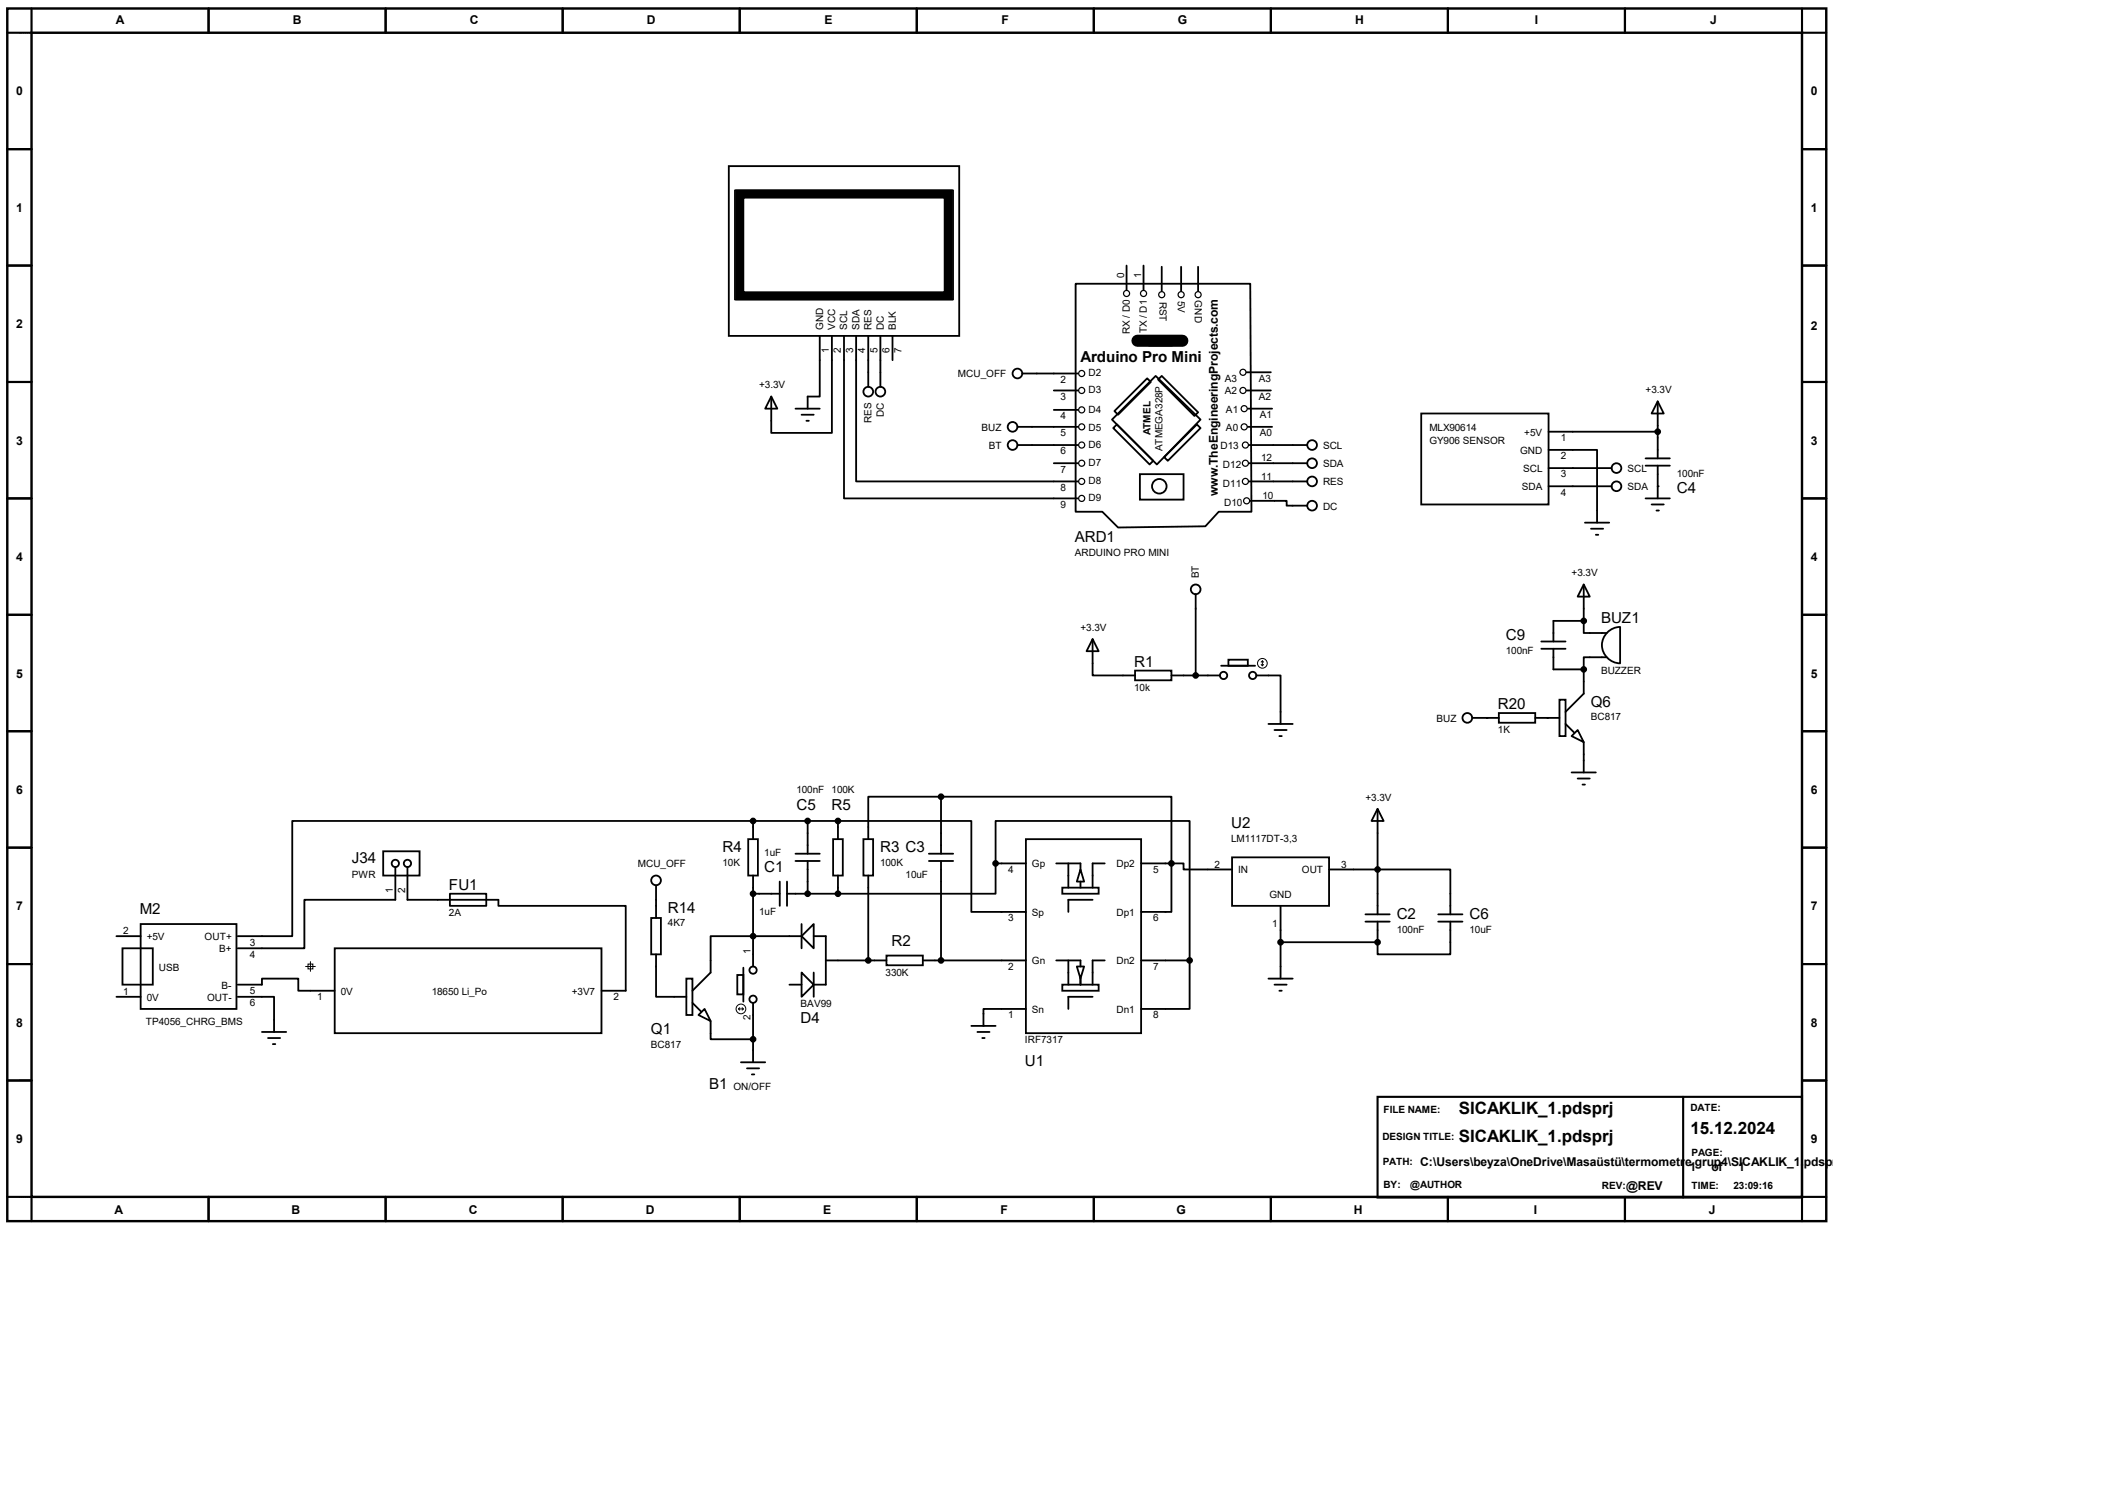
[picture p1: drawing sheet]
<svg xmlns="http://www.w3.org/2000/svg" width="297mm" height="210mm" viewBox="0 0 297 210" stroke-linecap="round" stroke-linejoin="round" font-family="sans-serif">
<path d="M1 1.2h254v169.3h-254zM4.4 4.6h247.2v162.5h-247.2z" fill="none" stroke="#000" stroke-width=".34"/>
<g fill="none" stroke="#000" stroke-width=".3">
<path d="M4.4 1.2v3.4h-3.4M29.1 1.2v3.4M53.8 1.2v3.4M78.6 1.2v3.4M103.3 1.2v3.4M128 1.2v3.4M152.7 1.2v3.4M177.5 1.2v3.4M202.2 1.2v3.4M226.9 1.2v3.4M251.6 1.2v3.4h3.4M1 20.8h3.4"/>
<path d="M1 37.1h3.4M251.6 20.8h3.4M251.6 37.1h3.4M1 53.3h3.4M251.6 53.3h3.4M1 69.6h3.4M251.6 69.6h3.4M1 85.9h3.4M251.6 85.9h3.4M1 102.1h3.4M1 118.4h3.4M251.6 102.1h3.4"/>
<path d="M251.6 118.4h3.4M1 134.6h3.4M251.6 134.6h3.4M1 150.9h3.4M192.4 153.2h59.2v14h-59.2zM235 153.2v14M251.6 150.9h3.4M1 167.1h3.4v3.4M29.1 167.1v3.4M53.8 167.1v3.4M78.6 167.1v3.4M103.3 167.1v3.4"/>
<path d="M128 167.1v3.4M152.7 167.1v3.4M177.5 167.1v3.4M202.2 167.1v3.4M226.9 167.1v3.4M255 167.1h-3.4v3.4"/>
</g>
<g fill="none" stroke="#000" stroke-width=".14">
<path d="M2.7 4.6h1.6M4.4 2.9v1.5M29.1 2.9l.1 1.5M53.8 2.9l.1 1.5M78.6 2.9v1.5M103.3 2.9v1.5M128 2.9l.1 1.5M152.7 2.9l.1 1.5M177.5 2.9v1.5M202.2 2.9v1.5M226.9 2.9v1.5M251.6 2.9l.1 1.5"/>
<path d="M2.7 20.8h1.6M2.7 37.1h1.6M2.7 53.3h1.6M2.7 69.6h1.6M2.7 85.9h1.6M176.1 92.8l.2 .2M176.3 92.3v.7M176.3 92.3l-.2 .2M176.3 92.3l.1 .2M176.4 92.8l-.1 .2M2.7 102.1h1.6M2.7 118.4h1.6"/>
<path d="M2.7 134.6h1.6M42.7 135h1.3M43 134.6h.7v.7h-.7zM43.3 134.3v1.3M2.7 150.9h1.6M103.1 140.9h.7M103.1 140.9l.2 .2M103.3 140.7l-.2 .2M103.6 140.7l.2 .2M103.8 140.9l-.2 .2M2.7 167.1h1.6"/>
<circle cx="176.3" cy="92.6" r=".68"/>
<circle cx="103.5" cy="140.9" r=".68"/>
</g>
<g fill="none" stroke="#000" stroke-width=".25">
<path d="M101.8 23.2h32.1v23.7h-32.1zM150.2 39.6h24.4l.2 31.9h-4.6l-1.9 2-12.2 .2-2.2-2.2h-3.7zM157.3 37.1v3.4M159.7 37.1v3.4M162.2 37.3v3.3M164.9 37.3v3.3M167.3 37.3v3.3M107.7 55.4l.8 1.7h-1.7zM111.1 57.1h3.4M111.9 57.9h1.7M112.6 58.8h.3M114.5 46.9v8.5h-1.7v1.7"/>
<path d="M116.2 46.9v13.6h-8.5v-5.1M117.9 46.9v22.7h32.6M119.5 46.9v20.3h31M121.2 46.9v7.1M122.9 46.9v7.1M124.6 46.9v3.4M142.1 59.6h8.4M142.7 52.2h7.8M147.2 54.5h3.3M147.2 57.2h3.3M155.6 57.4l4.6-4.6 .5 .5-4.6 4.6zM156 59.3l5 5-.5 .6-5.1-5.1z"/>
<path d="M160.5 46.9h3.1v1.4h-3.1zM161.4 52.5l6.2 6.1-6.1 6.3-6.2-6.3zM162.2 52.5l5.1 5.1-.5 .5-5.1-5.1zM167.1 59.3l.5 .5-4.5 4.5-.5-.5zM174.1 54.5h3.4M174.1 52h3.4M174.2 59.6h3.4M174.2 57.1h3.4M198.5 57.7h17.7v12.7h-17.7zM231.5 56l.8 1.7h-1.7zM231.5 56v8M142.1 62.1h8.4"/>
<path d="M147.2 64.7h3.3M159.2 66.2h6.1v3.6h-6.1zM174.4 62.1h8.1M174.4 64.7h8.1M174.4 67.2h8.1M174.6 69.9h5.1v.7h2.8M216.2 62.8h6.8v10.2M216.2 65.4h8.8M216.2 67.9h8.8M216.2 60.3h15.3M221.3 73h3.4M222.2 73.8h1.7"/>
<path d="M222.8 74.7h.4M229.8 65h3.4M229.8 64h3.4M229.8 69.6h3.4M230.6 70.4h1.7M231.3 71.3h.3M231.5 67.9h.1M231.5 65v4.6M152.6 89.2l.8 1.7h-1.7zM152.6 89.2v5.1h5.9M158.5 93.6h5.1v1.4h-5.1zM163.6 94.3h6.7"/>
<path d="M167 83v11.3M170.5 93h4.8M171.5 92.1h2.7v.9h-2.7zM175.4 94.3h3.4v6.8M209.3 99.6h5.1v1.3h-5.1zM215.2 89.6h3.4M215.2 90.6h3.4M216.9 90.6v2.9h4.2M217.8 97.7h.8v5.1h-.8zM221.1 81.6l.9 1.7h-1.7zM221.1 86.7v1.7h3.3M221.1 81.6v5.1"/>
<path d="M221.1 93.5v3.4l-2.5 2.5M221.1 86.7h-4.2v2.9M224.3 88.5a2.56 2.56 0 0 1 1.9-1v5.1a2.53 2.53 0 0 1-2.2-1.4 2.53 2.53 0 0 1 .3-2.7zM224.4 91.8h-3.3v1.7M53.5 118.9h5.1v3.4h-5.1zM104.5 117.2h1.3v5.1h-1.3zM105.2 114.6h-64.4v16.1h-7.6M105.2 114.6v2.6M105.2 114.6h11.8M111.1 119.2h3.4M112.8 114.6v4.6M116.3 117.2h1.4v5.1h-1.4z"/>
<path d="M117 114.6h18.6v12.7h7.7M117 114.6v2.6M120.6 117.2h1.3v5.1h-1.3zM129.7 119.2h3.4M131.4 111.3h-10.2v5.9M131.4 111.3h32.2v9.3M131.4 111.3v7.9M143.3 117.2h16v27.1h-16zM172 119.7h13.6v6.8h-13.6zM177.1 101.1h3.4M178 101.9h1.7M178.6 102.8h.4"/>
<path d="M192.4 112.9l.8 1.7h-1.7zM192.4 112.9v14.8M205.6 100.2h3.7M207.6 100.2h.1M214.4 100.2h3.4M216.1 100.2h.1M218.6 101.1l1.2 1.2M219.5 102.8l.8-.9 .8 1.7zM219.5 107.9h3.3M220.3 108.7h1.7M221 109.6h.3M221.1 103.6v4.3"/>
<path d="M16.3 130.7h3.3M16.3 139.2h3.3M17.1 132.4h4.2v5.1h-4.2zM19.6 129h13.4v11.9h-13.4zM33.2 139.2h5.1v4.9M33.2 137.5h3.4v-.8h5.1v1.6h5M46.7 132.4h37.3v11.9h-37.3zM55.2 121.1v4.5h-12.7v6.8h-9.3M56.9 121.1v4.5h12.7v.9h17.8v11.8h-3.4M62.8 124.8h5.1v1.7h-5.1zM90.9 128.2h1.4v5.1h-1.4zM91.6 133.3v5.9h4.2"/>
<path d="M91.6 123.6v4.6M95.8 136.7h.9v5h-.9zM103 136.1h.8v2.8h-.8zM103.8 135.1v4.8M105.2 122.3v12.7M105.2 124.8h3.7M108.9 123.1v3.4M109.9 124.8h7.1M109.9 123.1v3.4M110.2 137.5h1.7M111.1 120.2h3.4M111.9 135.8l1.7 1.7-1.7 1.7z"/>
<path d="M111.9 130.7h-12.7v5.1l-2.5 2.5M111.9 129v3.4M112.8 124.8h.1M112.8 120.2v4.6M113.6 129v3.4l-1.7-1.7zM113.6 130.7h1.7v6.8h-1.7M113.6 135.8v3.4M115.3 134.1h8.5M117 122.3v2.5M121.2 122.3v11.8M123.8 133.4h5.1v1.4h-5.1zM128.9 134.1h14.4"/>
<path d="M129.7 120.2h3.4M131.4 120.2v13.9M139 120.6v-6h27.1v19.5M139 120.6v4.2h-22M139 120.6h4.3M147.5 120.6h3.4v.8M147.5 134.1h3.4v.9M148.3 137.5h5.1v.8h-5.1zM148.3 124h5.1v.8h-5.1zM149.2 120.6v3.4M149.2 134.1v3.4M150.4 135h1l-.5 1.7z"/>
<path d="M150.9 121.4l.5 1.7h-1zM150.9 123.1v.9M150.9 136.7v.8M152.6 125.6h-3.4v1.7M152.6 139.2h-3.4v1.7M154.3 120.6h-1.7v3.4M154.3 134.1h-1.7v3.4M159.3 120.6h4.3M159.3 134.1h6.8M163.6 120.6v6.7h-4.3M163.6 120.6h1.7v.8h6.7M166.1 134.1v6.8h-6.8"/>
<path d="M177.1 136.7h3.4M178 137.5h1.7M178.6 138.3h.4M178.8 126.5v10.2M178.8 131.6h13.6M185.6 121.4h16.9v6.3M190.7 127.7h3.4M190.7 128.7h3.4M192.4 131.6h.1M192.4 128.7v2.9M200.8 127.7h3.4M200.8 128.7h3.4"/>
<path d="M202.5 128.7v4.6h-10.1v-1.7M36.6 144.1h3.4M37.4 144.9h1.7M38.1 145.8h.3M96.7 140l1.2 1.2M98.4 140.9l.8 1.7-1.7-.9zM99.2 142.6v2.5h6M103.5 148.3h3.3M104.3 149.2h1.7M105 150h.3M105.2 140v8.3M135.6 143.3h3.4"/>
<path d="M136.5 144.1h1.7M137.2 144.9h.3M143.3 140.9h-6v2.4"/>
<circle cx="121.2" cy="54.7" r=".68"/>
<circle cx="122.9" cy="54.7" r=".68"/>
<circle cx="141.4" cy="59.6" r=".68"/>
<circle cx="142.1" cy="52.2" r=".68"/>
<circle cx="141.4" cy="62.1" r=".68"/>
<circle cx="161.9" cy="67.9" r="1.02"/>
<circle cx="183.2" cy="62.1" r=".68"/>
<circle cx="183.2" cy="64.7" r=".68"/>
<circle cx="183.2" cy="67.2" r=".68"/>
<circle cx="183.2" cy="70.6" r=".68"/>
<circle cx="225.7" cy="67.9" r=".68"/>
<circle cx="225.7" cy="65.4" r=".68"/>
<circle cx="167" cy="82.3" r=".68"/>
<circle cx="170.9" cy="94.3" r=".51"/>
<circle cx="174.9" cy="94.3" r=".51"/>
<circle cx="204.9" cy="100.2" r=".68"/>
<circle cx="55.2" cy="120.6" r=".51"/>
<circle cx="56.9" cy="120.6" r=".51"/>
<circle cx="91.6" cy="122.9" r=".68"/>
<circle cx="105.2" cy="139.5" r=".51"/>
<circle cx="105.2" cy="135.5" r=".51"/>
</g>
<g fill="#000" stroke="#000" stroke-width=".25">
<circle cx="231.5" cy="60.3" r=".34"/>
<circle cx="167" cy="94.3" r=".34"/>
<circle cx="221.1" cy="86.7" r=".34"/>
<circle cx="221.1" cy="93.5" r=".34"/>
<circle cx="105.2" cy="114.6" r=".34"/>
<circle cx="112.8" cy="114.6" r=".34"/>
<circle cx="117" cy="114.6" r=".34"/>
<circle cx="131.4" cy="111.3" r=".34"/>
<circle cx="105.2" cy="124.8" r=".34"/>
<circle cx="105.2" cy="130.7" r=".34"/>
<circle cx="112.8" cy="124.8" r=".34"/>
<circle cx="117" cy="124.8" r=".34"/>
<circle cx="121.2" cy="134.1" r=".34"/>
<circle cx="131.4" cy="134.1" r=".34"/>
<circle cx="139" cy="120.6" r=".34"/>
<circle cx="163.6" cy="120.6" r=".34"/>
<circle cx="166.1" cy="134.1" r=".34"/>
<circle cx="178.8" cy="131.6" r=".34"/>
<circle cx="192.4" cy="131.6" r=".34"/>
<circle cx="192.4" cy="121.4" r=".34"/>
<circle cx="105.2" cy="145.1" r=".34"/>
</g>
<g fill="none" stroke="#000" stroke-width=".17">
<path d="M102.6 26.6h30.5v15.2h-30.5z"/>
<circle cx="151" cy="57.2" r=".42"/>
<circle cx="151" cy="54.5" r=".42"/>
<circle cx="151" cy="52.2" r=".42"/>
<circle cx="151" cy="59.6" r=".42"/>
<circle cx="157.3" cy="41" r=".42"/>
<circle cx="159.7" cy="41" r=".42"/>
<circle cx="162.2" cy="41.1" r=".42"/>
<circle cx="164.9" cy="41.1" r=".42"/>
<circle cx="167.3" cy="41.1" r=".42"/>
<circle cx="173.6" cy="54.5" r=".42"/>
<circle cx="173.6" cy="52" r=".42"/>
<circle cx="173.7" cy="59.6" r=".42"/>
<circle cx="173.7" cy="57.1" r=".42"/>
<circle cx="151" cy="69.6" r=".42"/>
<circle cx="151" cy="64.7" r=".42"/>
<circle cx="151" cy="62.1" r=".42"/>
<circle cx="151" cy="67.2" r=".42"/>
<circle cx="173.9" cy="67.2" r=".42"/>
<circle cx="173.9" cy="62.1" r=".42"/>
<circle cx="173.9" cy="64.7" r=".42"/>
<circle cx="174.1" cy="69.9" r=".42"/>
</g>
<path d="M103.3 27.1h29.1v14.2h-29.1z" fill="none" stroke="#000" stroke-width="1.3"/>
<path d="M158.8 47.6h6.3" fill="none" stroke="#000" stroke-width="1.7"/>
<g font-size="2.4">
<text x="203.7" y="155.6">SICAKLIK_1.pdsprj</text>
<text x="203.7" y="159.5">SICAKLIK_1.pdsprj</text>
<text x="236.1" y="158.3">15.12.2024</text>
</g>
<g font-size="2.1">
<text x="150.9" y="50.6">Arduino Pro Mini</text>
<text x="234.1" y="68.9">C4</text>
<text x="150.1" y="75.7">ARD1</text>
<text x="210.3" y="89.4">C9</text>
<text x="223.6" y="87">BUZ1</text>
<text x="158.4" y="93.1">R1</text>
<text x="209.2" y="99.1">R20</text>
<text x="222.1" y="98.7">Q6</text>
<text x="111.2" y="113.1">C5</text>
<text x="116.1" y="113.1">R5</text>
<text x="100.9" y="119">R4</text>
<text x="122.9" y="119">R3 C3</text>
<text x="171.9" y="115.6">U2</text>
<text x="49.1" y="120.5">J34</text>
<text x="62.7" y="124.3">FU1</text>
<text x="106.7" y="121.8">C1</text>
<text x="19.5" y="127.7">M2</text>
<text x="93.3" y="127.5">R14</text>
<text x="195" y="128.3">C2</text>
<text x="205.2" y="128.3">C6</text>
<text x="124.5" y="132.1">R2</text>
<text x="111.8" y="142.9">D4</text>
<text x="90.9" y="144.4">Q1</text>
<text x="143.1" y="148.8">U1</text>
<text x="99" y="152">B1</text>
</g>
<g font-size="1.7">
<text x="16.2" y="3.3">A</text>
<text x="40.9" y="3.3">B</text>
<text x="65.6" y="3.3">C</text>
<text x="90.3" y="3.3">D</text>
<text x="115.1" y="3.3">E</text>
<text x="139.9" y="3.3">F</text>
<text x="164.5" y="3.3">G</text>
<text x="189.2" y="3.3">H</text>
<text x="214.3" y="3.3">I</text>
<text x="238.8" y="3.3">J</text>
<text x="2.2" y="13.3">0</text>
<text x="252.9" y="13.3">0</text>
<text x="2.2" y="29.6">1</text>
<text x="252.9" y="29.6">1</text>
<text x="2.2" y="45.8">2</text>
<text x="252.9" y="46">2</text>
<text x="2.2" y="62.1">3</text>
<text x="252.9" y="62.1">3</text>
<text x="170.1" y="69.3" transform="rotate(-90 170.1 69.3)">www.TheEngineeringProjects.com</text>
<text x="2.2" y="78.4">4</text>
<text x="252.9" y="78.4">4</text>
<text x="2.2" y="94.6">5</text>
<text x="252.9" y="94.6">5</text>
<text x="2.2" y="110.9">6</text>
<text x="252.9" y="110.9">6</text>
<text x="2.2" y="127.1">7</text>
<text x="252.9" y="127.1">7</text>
<text x="2.2" y="143.4">8</text>
<text x="252.9" y="143.4">8</text>
<text x="2.2" y="159.6">9</text>
<text x="252.9" y="159.6">9</text>
<text x="198.3" y="162.8">C:\Users\beyza\OneDrive\Masaüstü\termometre grup4\SICAKLIK_1.pdsprj</text>
<text x="227.1" y="166.2">@REV</text>
<text x="235.9" y="163.4">1</text>
<text x="239" y="163.4">of</text>
<text x="242.7" y="163.4">1</text>
<text x="16" y="169.5">A</text>
<text x="40.7" y="169.5">B</text>
<text x="65.4" y="169.5">C</text>
<text x="90.2" y="169.5">D</text>
<text x="114.9" y="169.5">E</text>
<text x="139.7" y="169.5">F</text>
<text x="164.3" y="169.5">G</text>
<text x="189.1" y="169.5">H</text>
<text x="214.2" y="169.5">I</text>
<text x="238.6" y="169.5">J</text>
</g>
<g font-size="1.4">
<text x="157" y="38.8" transform="rotate(-90 157 38.8)">0</text>
<text x="159.3" y="38.8" transform="rotate(-90 159.3 38.8)">1</text>
<text x="164.5" y="42" transform="rotate(90 164.5 42)">5V</text>
<text x="166.8" y="42" transform="rotate(90 166.8 42)">GND</text>
<text x="114.9" y="46.1" transform="rotate(-90 114.9 46.1)">GND</text>
<text x="116.6" y="46.1" transform="rotate(-90 116.6 46.1)">VCC</text>
<text x="118.3" y="46.1" transform="rotate(-90 118.3 46.1)">SCL</text>
<text x="120" y="46.1" transform="rotate(-90 120 46.1)">SDA</text>
<text x="121.7" y="46.1" transform="rotate(-90 121.7 46.1)">RES</text>
<text x="123.4" y="46.1" transform="rotate(-90 123.4 46.1)">DC</text>
<text x="125.1" y="46.1" transform="rotate(-90 125.1 46.1)">BLK</text>
<text x="157.8" y="46.7" transform="rotate(-90 157.8 46.7)">RX / D0</text>
<text x="160.1" y="46.6" transform="rotate(-90 160.1 46.6)">TX / D1</text>
<text x="161.9" y="42.1" transform="rotate(90 161.9 42.1)">RST</text>
<text x="115.7" y="49.4" transform="rotate(-90 115.7 49.4)">1</text>
<text x="117.4" y="49.4" transform="rotate(-90 117.4 49.4)">2</text>
<text x="119.1" y="49.4" transform="rotate(-90 119.1 49.4)">3</text>
<text x="120.8" y="49.4" transform="rotate(-90 120.8 49.4)">4</text>
<text x="122.5" y="49.4" transform="rotate(-90 122.5 49.4)">5</text>
<text x="124.2" y="49.4" transform="rotate(-90 124.2 49.4)">6</text>
<text x="125.9" y="49.4" transform="rotate(-90 125.9 49.4)">7</text>
<text x="133.8" y="52.7">MCU_OFF</text>
<text x="148.1" y="53.5">2</text>
<text x="152" y="52.5">D2</text>
<text x="171" y="53.4">A3</text>
<text x="175.8" y="53.3">A3</text>
<text x="106" y="54.2">+3.3V</text>
<text x="121.7" y="59.1" transform="rotate(-90 121.7 59.1)">RES</text>
<text x="123.4" y="58.3" transform="rotate(-90 123.4 58.3)">DC</text>
<text x="148.1" y="55.8">3</text>
<text x="148.1" y="58.5">4</text>
<text x="152" y="57.6">D4</text>
<text x="152" y="54.9">D3</text>
<text x="171" y="55.1">A2</text>
<text x="171.2" y="57.6">A1</text>
<text x="175.8" y="55.8">A2</text>
<text x="175.9" y="58.4">A1</text>
<text x="229.8" y="54.9">+3.3V</text>
<text x="137.1" y="60.2">BUZ</text>
<text x="138.1" y="62.7">BT</text>
<text x="148.1" y="60.9">5</text>
<text x="148.1" y="63.5">6</text>
<text x="148.1" y="66">7</text>
<text x="152" y="65.1">D7</text>
<text x="152" y="62.5">D6</text>
<text x="152" y="60.2">D5</text>
<text x="160.7" y="60.8" transform="rotate(-90 160.7 60.8)">ATMEL</text>
<text x="162.3" y="63" transform="rotate(-90 162.3 63)">ATMEGA328P</text>
<text x="170.4" y="62.7">D13</text>
<text x="170.8" y="65.4">D12</text>
<text x="171.2" y="60.2">A0</text>
<text x="175.9" y="60.9">A0</text>
<text x="176.1" y="64.4">12</text>
<text x="184.7" y="62.7">SCL</text>
<text x="184.7" y="65.2">SDA</text>
<text x="199.6" y="60.2">MLX90614</text>
<text x="199.6" y="61.9">GY906 SENSOR</text>
<text x="212.3" y="63.4">GND</text>
<text x="212.7" y="65.9">SCL</text>
<text x="212.9" y="60.8">+5V</text>
<text x="217.9" y="61.6">1</text>
<text x="217.9" y="64.1">2</text>
<text x="227.2" y="65.9">SCL</text>
<text x="148.1" y="68.5">8</text>
<text x="148.1" y="70.9">9</text>
<text x="152" y="70">D9</text>
<text x="152" y="67.6">D8</text>
<text x="170.8" y="67.9">D11</text>
<text x="170.9" y="70.7">D10</text>
<text x="176.1" y="67">11</text>
<text x="176.3" y="69.7">10</text>
<text x="184.7" y="67.8">RES</text>
<text x="184.7" y="71.2">DC</text>
<text x="212.5" y="68.5">SDA</text>
<text x="217.9" y="66.7">3</text>
<text x="217.9" y="69.2">4</text>
<text x="227.2" y="68.5">SDA</text>
<text x="234.1" y="66.5">100nF</text>
<text x="150.1" y="77.6">ARDUINO PRO MINI</text>
<text x="167.4" y="80.8" transform="rotate(-90 167.4 80.8)">BT</text>
<text x="219.5" y="80.5">+3.3V</text>
<text x="150.9" y="88.1">+3.3V</text>
<text x="210.3" y="91.3">100nF</text>
<text x="223.6" y="94.1">BUZZER</text>
<text x="158.4" y="96.4">10k</text>
<text x="200.6" y="100.8">BUZ</text>
<text x="222.1" y="100.6">BC817</text>
<text x="209.2" y="102.4">1K</text>
<text x="111.2" y="110.7">100nF</text>
<text x="116.1" y="110.7">100K</text>
<text x="190.7" y="111.8">+3.3V</text>
<text x="106.7" y="119.5">1uF</text>
<text x="171.9" y="117.5">LM1117DT-3,3</text>
<text x="49.1" y="122.6">PWR</text>
<text x="54.9" y="124.7" transform="rotate(-90 54.9 124.7)">1</text>
<text x="56.6" y="124.7" transform="rotate(-90 56.6 124.7)">2</text>
<text x="89.1" y="121.1">MCU_OFF</text>
<text x="100.9" y="120.9">10K</text>
<text x="122.9" y="120.9">100K</text>
<text x="126.4" y="122.6">10uF</text>
<text x="140.8" y="121.9">4</text>
<text x="144.1" y="121.1">Gp</text>
<text x="155.9" y="121.1">Dp2</text>
<text x="161" y="121.9">5</text>
<text x="169.6" y="121.2">2</text>
<text x="172.9" y="122">IN</text>
<text x="177.2" y="125.4">GND</text>
<text x="181.8" y="122">OUT</text>
<text x="187.3" y="121.2">3</text>
<text x="17.2" y="130.5">2</text>
<text x="20.5" y="131.3">+5V</text>
<text x="28.6" y="131.3">OUT+</text>
<text x="62.7" y="127.9">2A</text>
<text x="93.3" y="129.4">4K7</text>
<text x="106" y="127.8">1uF</text>
<text x="140.8" y="128.7">3</text>
<text x="144.1" y="127.9">Sp</text>
<text x="155.9" y="127.9">Dp1</text>
<text x="161" y="128.7">6</text>
<text x="177.6" y="129.5">1</text>
<text x="195" y="130.2">100nF</text>
<text x="205.2" y="130.2">10uF</text>
<text x="22.2" y="135.6">USB</text>
<text x="30.6" y="133">B+</text>
<text x="34.9" y="132">3</text>
<text x="34.9" y="133.7">4</text>
<text x="104.8" y="133.3" transform="rotate(-90 104.8 133.3)">1</text>
<text x="123.7" y="136.2">330K</text>
<text x="140.8" y="135.4">2</text>
<text x="144.1" y="134.7">Gn</text>
<text x="155.9" y="134.7">Dn2</text>
<text x="161" y="135.4">7</text>
<text x="17.2" y="138.9">1</text>
<text x="20.4" y="143.2">TP4056_CHRG_BMS</text>
<text x="20.5" y="139.7">0V</text>
<text x="28.9" y="139.7">OUT-</text>
<text x="30.9" y="138">B-</text>
<text x="34.9" y="138.8">5</text>
<text x="34.9" y="140.5">6</text>
<text x="44.3" y="139.7">1</text>
<text x="47.6" y="138.9">0V</text>
<text x="60.3" y="138.9">18650 Li_Po</text>
<text x="79.8" y="138.9">+3V7</text>
<text x="85.7" y="139.7">2</text>
<text x="104.8" y="142.5" transform="rotate(-90 104.8 142.5)">2</text>
<text x="111.8" y="140.6">BAV99</text>
<text x="140.8" y="142.2">1</text>
<text x="144.1" y="141.4">Sn</text>
<text x="155.9" y="141.4">Dn1</text>
<text x="161" y="142.2">8</text>
<text x="90.9" y="146.3">BC817</text>
<text x="143.1" y="145.7">IRF7317</text>
<text x="102.4" y="152.2">ON/OFF</text>
<text x="193.2" y="155.4">FILE NAME:</text>
<text x="236.1" y="155.1">DATE:</text>
<text x="193" y="159.1">DESIGN TITLE:</text>
<text x="236.2" y="161.4">PAGE:</text>
<text x="193.1" y="162.7">PATH:</text>
<text x="193.2" y="165.9">BY:</text>
<text x="196.9" y="165.9">@AUTHOR</text>
<text x="223.7" y="166.1">REV:</text>
<text x="236.2" y="166.1">TIME:</text>
<text x="242.1" y="166.1">23:09:16</text>
</g>
</svg>
